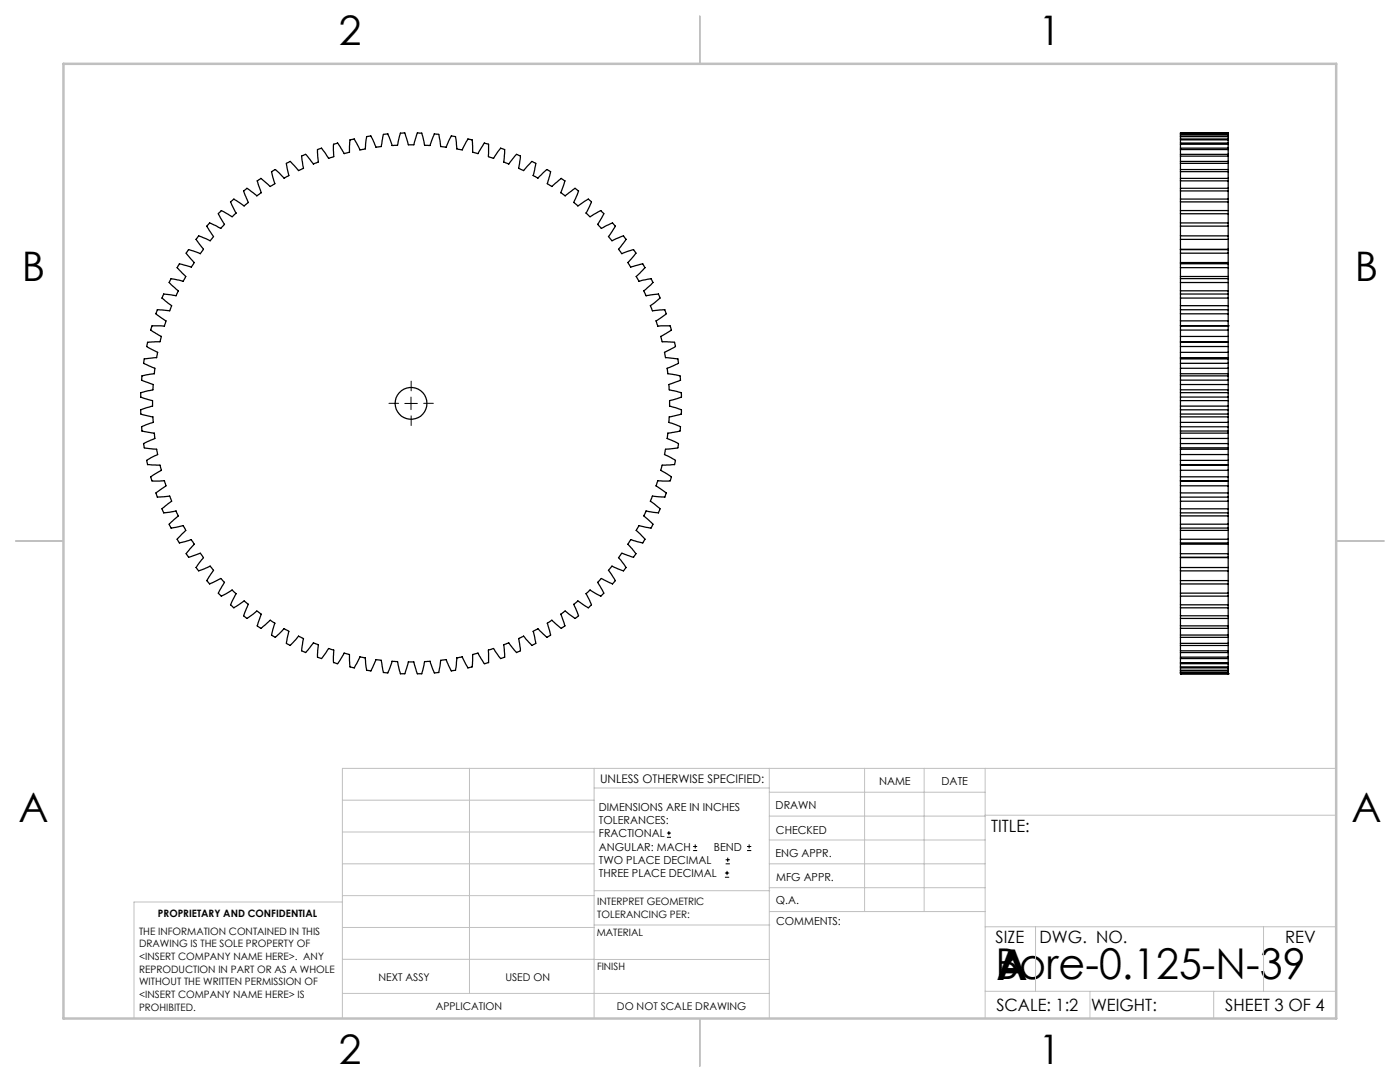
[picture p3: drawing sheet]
<svg xmlns="http://www.w3.org/2000/svg" width="279mm" height="216mm" viewBox="0 0 279 216" stroke-linecap="round" stroke-linejoin="round" font-family="sans-serif">
<g fill="none" stroke="#000" stroke-width=".2">
<path d="M82 79.2v2.5M80.8 80.5h2.5M133.1 167.1h.8M133.1 166.2h.8M133.5 165.8v.9M138.3 169.7h.8M138.3 168.9h.8M138.7 168.5v.8M144.7 175h.8M144.7 174.2h.8M144.8 172.4h.9M144.8 171.6h.9"/>
<path d="M145.1 173.8v.8M145.2 171.1v.9M149.1 169.7h.8M149.1 168.9h.8M149.5 168.5v.8"/>
</g>
<path d="M82.1 78v-1.9M79.6 80.5h-2M82.1 83v1.9M84.6 80.5h1.9" fill="none" stroke="#000" stroke-width=".2" stroke-dasharray="15.2 1.3 1.3 1.3"/>
<g fill="none" stroke="#c0c0c0" stroke-width=".2">
<path d="M68.3 159.7h50.3M93.7 153.3v44.9M118.6 153.3v49.9M118.6 157.2h34.9M153.5 153.3v49.9M153.5 158.1h43.1M172.5 153.3v28.6M184.4 153.3v28.6M196.6 153.3v49.9M266.7 153.3h-198.4v49.9M68.3 178.7h50.3M68.3 172.4h50.3"/>
<path d="M68.3 166h50.3M68.3 180h-41.6v23.2M118.6 177.7h35M153.5 167.6h43.1M153.5 162.8h43.1M153.5 172.4h43.1M153.5 177.1h43.1M196.6 162.7h70.1M68.3 198.2h85.2M68.3 191.4l85.2 .1M68.3 185.1h50.3M118.6 184.6h35"/>
<path d="M153.6 181.9h43M196.6 197.8h70.1M196.6 184.9h70.1M206.7 184.9v12.9M217.5 197.8v5.4M242.2 197.8v5.4M252.2 184.9v12.9"/>
</g>
<path d="M139.7 3.2v9.5M3.1 107.9h9.6M266.7 107.9h9.5M139.7 203.2v9.6" fill="none" stroke="#c0c0c0" stroke-width=".25"/>
<path d="M12.7 12.7h254v190.5h-254z" fill="none" stroke="#c0c0c0" stroke-width=".5"/>
<g fill="none" stroke="#000" stroke-width=".25">
<path d="M235.6 39.7v.6M235.6 37.6v.5M235.6 38.1v1.6M235.6 36.1v1.5M235.6 35.6v.5M235.6 33.8v.5M235.6 34.3v1.3M235.6 32.6v1.2M235.6 32.2v.4M235.6 31.2v1M235.6 30.8v.4M235.6 29.6v.2"/>
<path d="M235.6 29.8v1M235.6 28.8v.8M235.6 28.5v.3M235.6 27.9v.6M235.6 27.7v.2M235.6 27.3v.4M235.6 27.1v.2M235.6 26.8v.3M235.6 26.7v.1M235.6 26.5v.1M235.6 26.6v.1M235.6 39.7h9.5"/>
<path d="M235.6 37.6h9.5M235.6 38.1h9.5M235.6 36.1h9.5M235.6 35.6h9.5M235.6 34.3h9.5M235.6 33.8h9.5M235.6 32.6h9.5M235.6 32.2h9.5M235.6 31.2h9.5M235.6 30.8h9.5M235.6 29.8h9.5M235.6 29.6h9.5"/>
<path d="M235.6 28.8h9.5M235.6 28.5h9.5M235.6 27.9h9.5M235.6 27.7h9.5M235.6 27.3h9.5M235.6 27.1h9.5M235.6 26.8h9.5M235.6 26.7h9.5M235.6 26.5h9.5M245.1 39.7v.6M245.1 37.6v.5M245.1 38.1v1.6"/>
<path d="M245.1 36.1v1.5M245.1 35.6v.5M245.1 33.8v.5M245.1 34.3v1.3M245.1 32.6v1.2M245.1 32.2v.4M245.1 31.2v1M245.1 30.8v.4M245.1 29.6v.2M245.1 29.8v1M245.1 28.8v.8M245.1 28.5v.3"/>
<path d="M245.1 27.9v.6M245.1 27.7v.2M245.1 27.3v.4M245.1 27.1v.2M245.1 26.8v.3M245.1 26.7v.1M245.1 26.5v.1M245.1 26.6v.1M43.8 42.4l.4-.4 2.1 1.3 .1-.1 .7-.7-1.1-2.2 .7-.6 2 1.4 .8-.6 .1-.1-1-2.3 .7-.5 2 1.5 .8-.6-.8-2.4 .8-.5 1.8 1.6 1-.5-.7-2.4 .4-.3 .3-.2 .3 .2 1.5 1.6 .9-.6-.4-2.1-.1-.3 .2-.1 .6-.3 1.7 1.8 1-.4-.4-2.4 .1-.1 .7-.3 1.5 1.9 1-.4-.1-2.5 .8-.2 1.4 2 1-.3v-2.5l.8-.3 1.3 2.2 1-.3 .1-2.5 .9-.2 1.1 2.2 .7-.1 .4-.1 .3-2.4 .7-.2 .4 .6 .7 1.7 1.1-.2 .4-2.4 .5-.1h.4l.8 2.3h1h.1l.6-2.4 .5-.1h.4l.7 2.4h1.1l.7-2.4h.3l.6 .1 .5 2.4h.2h.9l.9-2.3 .9 .1 .3 2.4 1.1 .2 1.1-2.3 .8 .2 .3 2.4 .4 .1 .7 .1 1.1-2.2 .8 .2 .1 2.5 1.1 .3 1.3-2.2 .8 .3v2.5l1 .3 1.4-2 .8 .2-.2 2.5 1 .4 1.6-1.9 .7 .3v.7l-.3 1.8 1 .4 1.7-1.8 .6 .3 .1 .1v.3l-.5 2.1 1 .6 1.7-1.8 .8 .5-.7 2.4h.1l.8 .5 1.9-1.6 .7 .5-.8 2.4 .9 .6 2-1.5 .7 .5-1 2.3 .8 .7 2.1-1.4 .4 .4 .2 .2-1.1 2.2 .8 .7 .1 .1 2.1-1.3 .6 .7-1.2 2.1 .6 .7 .1 .1 2.2-1.1 .6 .6-1.4 2.1 .7 .8 2.3-.9 .6 .7-1.6 1.9 .6 .8 .1 .1 2.3-.8 .5 .7-1.6 1.9 .6 .9 2.4-.7 .4 .8-1.7 1.8 .5 .9 2.4-.5 .2 .4 .2 .4-1.8 1.6 .4 1 2.5-.3 .2 .4 .1 .4-1.9 1.5 .4 1 2.5-.2 .2 .5 .1 .3-2.1 1.4 .4 1.1 2.4-.1 .3 .9-2.1 1.2 .3 1.1 2.4 .1 .2 .8-2.2 1.2 .2 .8v.3l2.5 .2 .1 .9-2.3 1 .2 1.1 2.4 .4 .1 .8-2.3 .9 .1 1.1 2.4 .6v.3v.5l-2.4 .7v1.1l2.4 .8v.5v.3l-.3 .1-2.1 .5-.1 1.1 2.3 .9-.1 .8-2.4 .4-.2 1.1 2.3 1-.1 .9-2.5 .2v.3l-.2 .8 2.2 1.2-.2 .8-2.4 .1-.3 1 2.1 1.3-.2 .8-.4 .1-2.1-.1-.4 1 2.1 1.5-.3 .8-2.5-.2-.1 .1-.3 .9 1.9 1.5-.3 .8-2.5-.3-.4 .9 1.4 1.3 .4 .5-.4 .7-2.4-.5-.5 .9 1.7 1.8-.4 .7-2.4-.6-.6 .9 1.6 1.9-.5 .7-2.3-.8-.7 .9 1.6 1.9-.5 .6h-.4l-2-.8-.7 .8 1.4 2.1-.5 .6-2.3-1.1-.1 .1-.6 .7 1.2 2.2-.6 .6-2.1-1.3-.9 .8 1.1 2.2-.4 .4-.2 .2-2.1-1.4-.8 .7 1 2.3-.7 .5-2-1.5-.2 .2-.7 .5 .8 2.3-.7 .5-1.9-1.6-.9 .6 .7 2.3-.8 .5-1.7-1.8-1 .6 .5 2.4-.7 .4-1.7-1.9-1 .5 .4 2.1v.4l-.2 .1-.6 .2-1.6-1.9-1 .4 .2 2.4-.3 .1-.5 .2-1.4-2-1 .3v2.5l-.8 .2-1.3-2.1-1.1 .3-.1 2.5-.8 .2-1.1-2.2-1.1 .2-.3 2.4-.8 .2-1.1-2.3-.9 .1-.2 .1-.3 2.4-.7 .1h-.2l-.9-2.4-1.1 .1-.5 2.4h-.9l-.7-2.3h-1.1l-.7 2.3h-.9l-.6-2.4-1.1-.1-.8 2.4h-.2l-.7-.1-.5-2.5-1-.1-1 2.3-.8-.2-.3-2.4-1.1-.2-1.1 2.2-.9-.2-.1-2.5-1-.3-1.3 2.1-.8-.2v-2.5h-.1l-.9-.3-1.4 2-.8-.2 .1-2.5-1-.4-1.5 1.9-.6-.2-.2-.1 .4-2.5-1-.5-1.7 1.9-.8-.4 .5-2.4-.4-.3-.5-.3-1.8 1.8-.7-.5 .7-2.3-1-.6-1.8 1.6-.8-.5 .8-2.3-.6-.5-.2-.2-2 1.5-.6-.5 .9-2.3-.8-.6-.1-.1-2 1.4-.2-.2-.5-.4 1.1-2.2-.8-.8-2.1 1.3-.4-.4-.2-.2 1.2-2.2-.7-.8-2.3 1.1-.5-.6 1.3-2.1-.1-.1-.6-.7-2.2 .9-.6-.7 1.5-1.9-.5-.7-.1-.2-2.4 .8-.5-.7 1.7-1.9-.4-.6-.2-.3-2.4 .6-.5-.7 1.8-1.8-.6-.9-2.4 .5-.3-.6v-.2l1.8-1.7-.5-.9-2.4 .3-.4-.8 2-1.5-.2-.5-.2-.5-2.5 .2-.3-.8 2-1.5-.3-1-2.5 .1-.2-.9 2.1-1.3-.2-.9-.1-.1-2.4-.1-.2-.7 .8-.6 1.4-.7-.2-1-2.5-.3-.2-.9 2.3-1-.1-1.1-2.5-.4v-.3v-.5l2.3-.9-.1-1.1-2.1-.5-.3-.2v-.7l2.3-.8v-1.1l-2.3-.7v-.8l2.4-.6 .1-1-2.3-1v-.8l2.5-.4 .1-1v-.1l-2.3-1 .2-.9 2.5-.2 .2-1.1-2.2-1.2 .1-.7 .4-.1 2.1-.1 .3-1.1-1.6-.9-.5-.3v-.2l.2-.7 2.5 .1 .3-1.1-2-1.4 .1-.3 .2-.5 2.5 .2 .4-1-2-1.5 .2-.6 .2-.2 2.4 .3 .5-1-1.8-1.6 .3-.7v-.1l2.4 .5 .6-.9-1.8-1.8 .2-.2 .3-.6 2.4 .7 .6-.9-1.7-1.9 .5-.7 2.4 .8 .6-.9-1.5-1.9 .6-.7 2.2 .9 .7-.8-1.3-2.1 .5-.6 1.5 .6a.75 .75 0 0 0 .7 .4 .75 .75 0 0 0 .6-.5l.2-.2-1.2-2.1zM235.6 58.7v.8M235.6 59.5v1.5M235.6 55.6v.8"/>
<path d="M235.6 56.4v1.6M235.6 58v.7M235.6 52.6v.8M235.6 53.4v1.8M235.6 55.2v.4M235.6 49.8v.7M235.6 50.5v1.9M235.6 52.4v.2M235.6 47.1v.7M235.6 47.8v1.9M235.6 45.1v2M235.6 44.5v.6"/>
<path d="M235.6 42.7v1.8M235.6 42v.7M235.6 40.3v1.7M235.6 49.7v.1M235.6 59.5h9.5M235.6 58.7h9.5M235.6 56.4h9.5M235.6 55.6h9.5M235.6 58h9.5M235.6 53.4h9.5M235.6 52.6h9.5M235.6 55.2h9.5"/>
<path d="M235.6 49.8h9.5M235.6 50.5h9.5M235.6 52.4h9.5M235.6 47.8h9.5M235.6 47.1h9.5M235.6 49.7h9.5M235.6 45.1h9.5M235.6 44.5h9.5M235.6 42.7h9.5M235.6 42h9.5M235.6 40.3h9.5M245.1 58.7v.8"/>
<path d="M245.1 59.5v1.5M245.1 55.6v.8M245.1 56.4v1.6M245.1 58v.7M245.1 52.6v.8M245.1 53.4v1.8M245.1 55.2v.4M245.1 49.8v.7M245.1 50.5v1.9M245.1 52.4v.2M245.1 47.1v.7M245.1 47.8v1.9"/>
<path d="M245.1 45.1v2M245.1 44.5v.6M245.1 42.7v1.8M245.1 42v.7M245.1 40.3v1.7M245.1 49.7v.1M235.6 79.2v.7M235.6 78.4v.8M235.6 77.8v.6M235.6 75v.8M235.6 75.8v.9M235.6 74.6v.4"/>
<path d="M235.6 71.6v.9M235.6 72.5v1M235.6 71.4v.2M235.6 68.3v.8M235.6 69.1v1.2M235.6 68.2v.1M235.6 65v.9M235.6 65.9v1.2M235.6 65h.1M235.6 79.9v1.1M235.6 76.7v1.1M235.6 73.5v1.1"/>
<path d="M235.6 62.6v1.4M235.6 61.8v.8M235.6 70.3v1.1M235.6 67.1v1.1M235.6 64v1M235.6 61v.8M235.6 68.2h9.5M235.6 65h9.5M235.6 79.9h9.5M235.6 79.2h9.5M235.6 78.4h9.5M235.6 77.8h9.5"/>
<path d="M235.6 75.8h9.5M235.6 75h9.5M235.6 76.7h9.5M235.6 74.6h9.5M235.6 72.5h9.5M235.6 71.6h9.5M235.6 73.5h9.5M235.6 71.4h9.5M235.6 69.1h9.5M235.6 68.3h9.5M235.6 70.3h9.5M235.6 65.9h9.5"/>
<path d="M235.6 67.1h9.5M235.6 64h9.5M235.6 62.6h9.5M235.6 61.8h9.5M235.6 61h9.5M245.1 79.2v.7M245.1 78.4v.8M245.1 77.8v.6M245.1 75v.8M245.1 75.8v.9M245.1 74.6v.4M245.1 71.6v.9"/>
<path d="M245.1 72.5v1M245.1 71.4v.2M245.1 68.3v.8M245.1 69.1v1.2M245.1 68.2v.1M245.1 65v.9M245.1 65.9v1.2M245.1 65h.1M245.1 79.9v1.1M245.1 76.7v1.1M245.1 73.5v1.1M245.1 62.6v1.4"/>
<path d="M245.1 61.8v.8M245.1 70.3v1.1M245.1 67.1v1.1M245.1 64v1M245.1 61v.8M235.6 81.8v.8M235.6 81v.8M235.6 82.6v.6M235.6 85.2v.8M235.6 84.3v.9M235.6 86v.4M235.6 88.5v.9"/>
<path d="M235.6 87.5v1M235.6 89.4v.2M235.6 91.9v.8M235.6 90.7v1.2M235.6 92.7v.1M235.6 95.1v.9M235.6 93.8v1.3M235.6 83.2v1.1M235.6 86.4v1.1M235.6 98.4v.8M235.6 96.9v1.5M235.6 89.6v1.1"/>
<path d="M235.6 92.8v1M235.6 96v.9M235.6 99.2v.8M235.6 92.8h9.5M235.6 96h9.5M235.6 81.8h9.5M235.6 82.6h9.5M235.6 81h9.5M235.6 83.2h9.5M235.6 86h9.5M235.6 85.2h9.5M235.6 84.3h9.5"/>
<path d="M235.6 86.4h9.5M235.6 89.4h9.5M235.6 88.5h9.5M235.6 87.5h9.5M235.6 89.6h9.5M235.6 92.7h9.5M235.6 91.9h9.5M235.6 90.7h9.5M235.6 95.1h9.5M235.6 93.8h9.5M235.6 96h.1M235.6 99.2h9.5"/>
<path d="M235.6 98.4h9.5M235.6 96.9h9.5M245.1 81.8v.8M245.1 81v.8M245.1 82.6v.6M245.1 85.2v.8M245.1 84.3v.9M245.1 86v.4M245.1 88.5v.9M245.1 87.5v1M245.1 89.4v.2M245.1 91.9v.8"/>
<path d="M245.1 90.7v1.2M245.1 92.7v.1M245.1 95.1v.9M245.1 93.8v1.3M245.1 96h.1M245.1 83.2v1.1M245.1 86.4v1.1M245.1 98.4v.8M245.1 96.9v1.5M245.1 89.6v1.1M245.1 92.8v1M245.1 96v.9"/>
<path d="M245.1 99.2v.8M235.6 100v1.5M235.6 101.5v.8M235.6 104.6v.8M235.6 102.9v1.7M235.6 102.3v.6M235.6 107.6v.7M235.6 105.8v1.8M235.6 105.4v.4M235.6 110.5v.7M235.6 108.6v1.9M235.6 108.3v.3"/>
<path d="M235.6 111.3v1.9M235.6 113.2v.7M235.6 113.9v2M235.6 115.9v.6M235.6 116.5v1.9M235.6 118.4v.6M235.6 119v1.7M235.6 111.2v.1M235.6 100h9.5M235.6 101.5h9.5M235.6 102.3h9.5M235.6 104.6h9.5"/>
<path d="M235.6 105.4h9.5M235.6 102.9h9.5M235.6 107.6h9.5M235.6 108.3h9.5M235.6 105.8h9.5M235.6 110.5h9.5M235.6 111.2h9.5M235.6 108.6h9.5M235.6 111.3h9.5M235.6 113.2h9.5M235.6 113.9h9.5M235.6 115.9h9.5"/>
<path d="M235.6 116.5h9.5M235.6 118.4h9.5M235.6 119h9.5M245.1 100v1.5M245.1 101.5v.8M245.1 104.6v.8M245.1 102.9v1.7M245.1 102.3v.6M245.1 107.6v.7M245.1 105.8v1.8M245.1 105.4v.4M245.1 110.5v.7"/>
<path d="M245.1 108.6v1.9M245.1 108.3v.3M245.1 111.3v1.9M245.1 113.2v.7M245.1 113.9v2M245.1 115.9v.6M245.1 116.5v1.9M245.1 118.4v.6M245.1 119v1.7M245.1 111.2v.1M235.6 120.7v.6M235.6 121.3v1.6"/>
<path d="M235.6 122.9v.5M235.6 124.9v.5M235.6 123.4v1.5M235.6 125.4v1.3M235.6 126.7v.5M235.6 128.4v.4M235.6 127.2v1.2M235.6 128.8v1.1M235.6 129.9v.3M235.6 130.2v.9M235.6 131.1v.3M235.6 131.4v.8"/>
<path d="M235.6 132.2v.2M235.6 132.4v.7M235.6 133.1v.2M235.6 133.3v.4M235.6 133.7v.2M235.6 133.9v.3M235.6 134.2v.1M235.6 134.4h.1M235.6 134.3v.1M235.6 120.7h9.5M235.6 121.3h9.5M235.6 122.9h9.5"/>
<path d="M235.6 123.4h9.5M235.6 124.9h9.5M235.6 125.4h9.5M235.6 126.7h9.5M235.6 127.2h9.5M235.6 128.4h9.5M235.6 128.8h9.5M235.6 129.9h9.5M235.6 130.2h9.5M235.6 131.1h9.5M235.6 131.4h9.5M235.6 132.2h9.5"/>
<path d="M235.6 132.4h9.5M235.6 133.1h9.5M235.6 133.3h9.5M235.6 133.7h9.5M235.6 133.9h9.5M235.6 134.2h9.5M235.6 134.3h9.5M235.6 134.4h9.5M245.1 120.7v.6M245.1 121.3v1.6M245.1 122.9v.5M245.1 124.9v.5"/>
<path d="M245.1 123.4v1.5M245.1 125.4v1.3M245.1 126.7v.5M245.1 128.4v.4M245.1 127.2v1.2M245.1 128.8v1.1M245.1 129.9v.3M245.1 130.2v.9M245.1 131.1v.3M245.1 131.4v.8M245.1 132.2v.2M245.1 132.4v.7"/>
<path d="M245.1 133.1v.2M245.1 133.3v.4M245.1 133.7v.2M245.1 133.9v.3M245.1 134.2v.1M245.1 134.4h.1M245.1 134.3v.1"/>
<circle cx="82" cy="80.5" r="3.2"/>
</g>
<g font-size="8.5">
<text x="198.7" y="195.4">Bore-0.125-N-39</text>
<text x="198.9" y="195.5">A</text>
</g>
<g font-size="8.1">
<text x="67.6" y="8.9">2</text>
<text x="207.3" y="8.9">1</text>
<text x="4.4" y="56.2">B</text>
<text x="270.4" y="56.2">B</text>
<text x="3.7" y="164.1">A</text>
<text x="269.7" y="164.1">A</text>
<text x="67.6" y="212.4">2</text>
<text x="207.3" y="212.4">1</text>
</g>
<g font-size="3.4">
<text x="197.8" y="166">TITLE:</text>
<text x="198.7" y="188.1">SIZE</text>
<text x="207.5" y="188.1">DWG. NO.</text>
<text x="256.5" y="188.2">REV</text>
<text x="198.8" y="201.7">SCALE: 1:2</text>
<text x="217.7" y="201.8">WEIGHT:</text>
<text x="244.5" y="201.7">SHEET 3 OF 4</text>
</g>
<text font-size="2.4" x="119.8" y="156.2">UNLESS OTHERWISE SPECIFIED:</text>
<g font-size="2.2">
<text x="119.5" y="161.8">DIMENSIONS ARE IN INCHES</text>
<text x="154.8" y="161.4">DRAWN</text>
<text x="175.4" y="156.6">NAME</text>
<text x="187.9" y="156.7">DATE</text>
<text x="119.5" y="164.4">TOLERANCES:</text>
<text x="119.5" y="167.1">FRACTIONAL</text>
<text x="154.9" y="166.3">CHECKED</text>
<text x="119.5" y="169.7">ANGULAR: MACH</text>
<text x="119.5" y="172.4">TWO PLACE DECIMAL</text>
<text x="142.5" y="169.7">BEND</text>
<text x="154.8" y="171">ENG APPR.</text>
<text x="119.5" y="175">THREE PLACE DECIMAL</text>
<text x="154.9" y="175.7">MFG APPR.</text>
<text x="154.9" y="180.4">Q.A.</text>
<text x="154.9" y="184.6">COMMENTS:</text>
</g>
<g font-size="2.1">
<text x="75.5" y="195.7">NEXT ASSY</text>
<text x="100.9" y="195.7">USED ON</text>
<text x="86.9" y="201.5">APPLICATION</text>
<text x="123.1" y="201.6">DO NOT SCALE DRAWING</text>
</g>
<g font-size="2">
<text x="31.5" y="182.9">PROPRIETARY AND CONFIDENTIAL</text>
<text x="119.2" y="180.6">INTERPRET GEOMETRIC</text>
<text x="119.2" y="183.1">TOLERANCING PER:</text>
<text x="27.8" y="186.5">THE INFORMATION CONTAINED IN THIS</text>
<text x="27.8" y="189">DRAWING IS THE SOLE PROPERTY OF</text>
<text x="27.8" y="191.6">&lt;INSERT COMPANY NAME HERE&gt;. ANY</text>
<text x="119.1" y="186.7">MATERIAL</text>
<text x="27.8" y="194.1">REPRODUCTION IN PART OR AS A WHOLE</text>
<text x="27.8" y="196.6">WITHOUT THE WRITTEN PERMISSION OF</text>
<text x="119.1" y="193.5">FINISH</text>
<text x="27.8" y="199.1">&lt;INSERT COMPANY NAME HERE&gt; IS</text>
<text x="27.8" y="201.7">PROHIBITED.</text>
</g>
</svg>
